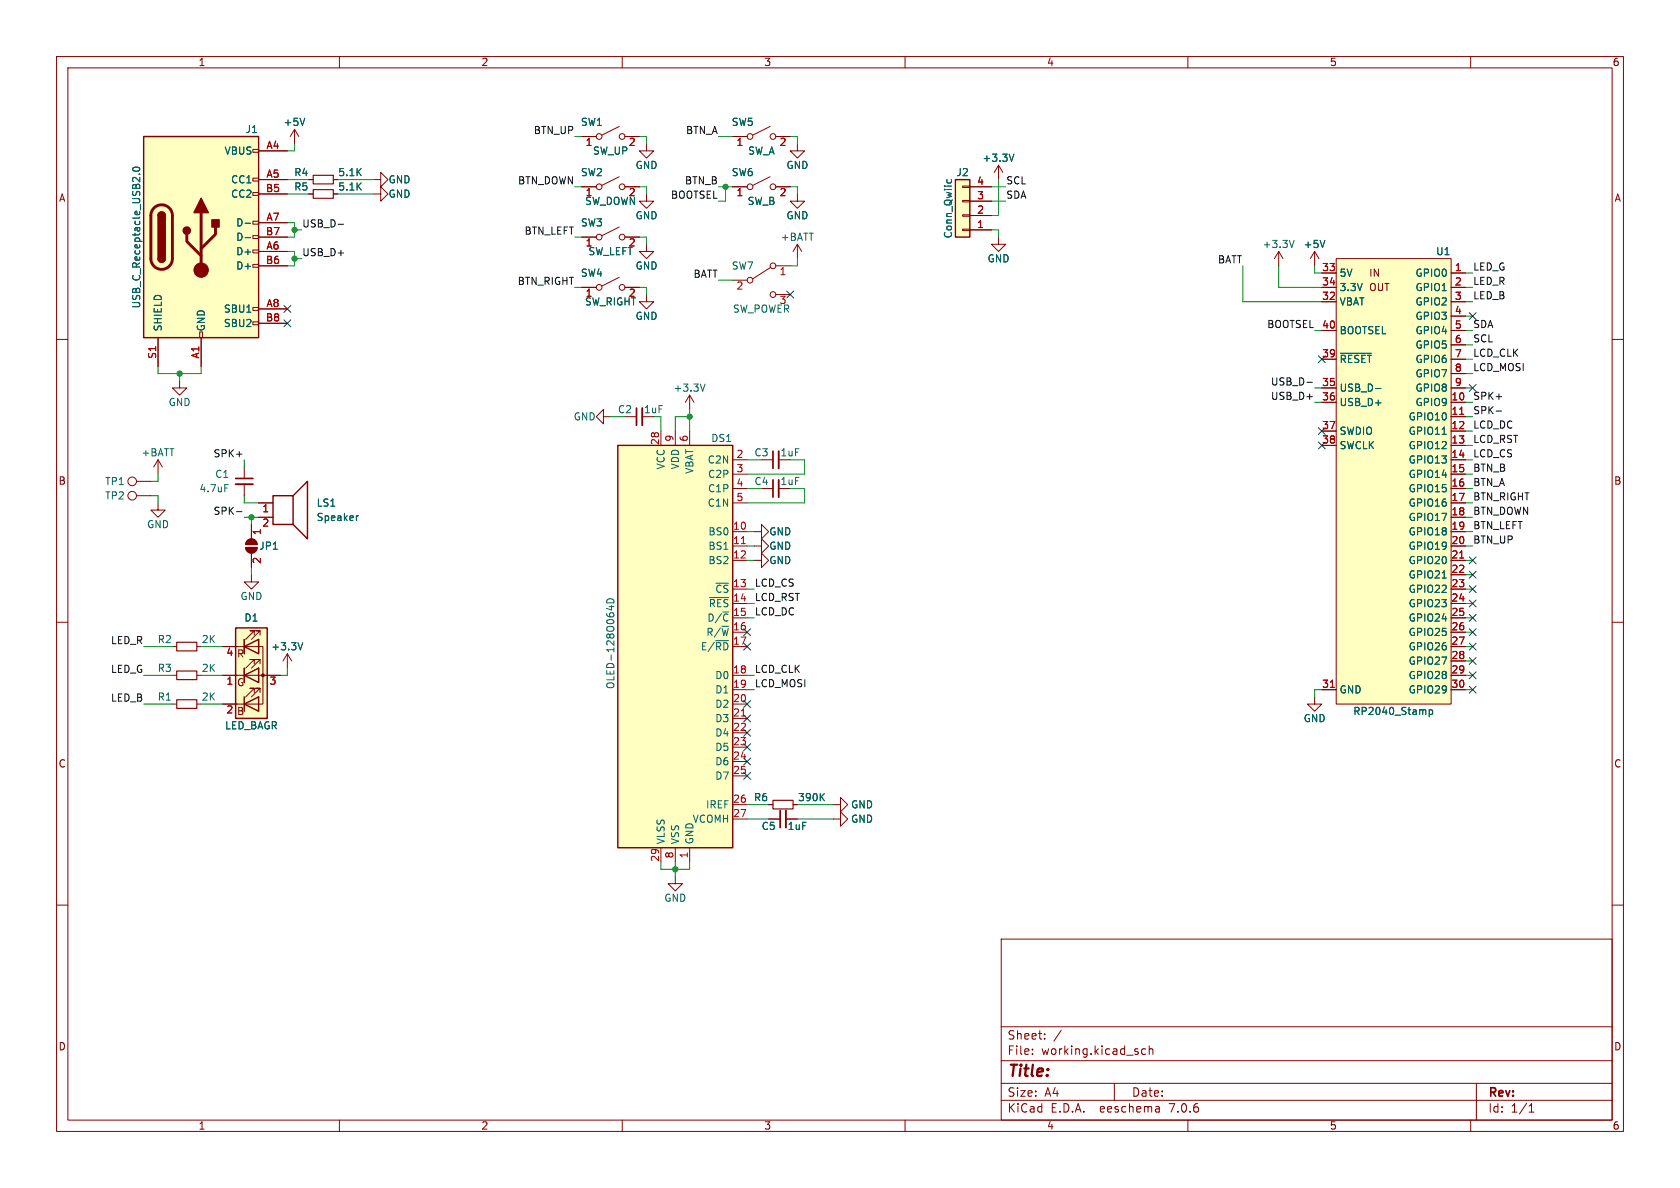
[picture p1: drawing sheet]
<svg xmlns="http://www.w3.org/2000/svg" width="297mm" height="210mm" viewBox="0 0 297 210" stroke-linecap="round" stroke-linejoin="round" font-family="sans-serif">
<g fill="none" stroke="#840000" stroke-width=".18">
<path d="M10 10h277v190h-277zM12 12h273v186h-273zM60 10v2M110 10v2M160 10v2M210 10v2M260 10v2M44.7 39.1h1v.5h-1zM44.7 34h1v.5h-1zM44.7 31.5h1v.5h-1zM44.7 26.4h1v.5h-1zM45.7 34.3h5.1"/>
<path d="M45.7 31.8h5.1M45.7 26.7h5.1M45.7 39.4h5.1M52.1 22.9l-.8 1.2M52.1 22.9v2.5M52.1 22.9l.7 1.2M54.6 34.3h.8M54.6 31.8h.8M58.9 34.3h.8M58.9 31.8h.8M66 31.8h1.3v-1.3l1.3 1.3-1.3 1.2v-1.2M66 34.3h1.3v-1.3l1.3 1.3-1.3 1.3v-1.3"/>
<path d="M102.9 24.1h2.5M102.9 33h2.5M109.5 31.2l-3.1 1.6M109.5 22.4l-3.1 1.5M110.5 24.1h2.5M110.5 33h2.5M114.3 34.3v1.3h1.3l-1.3 1.2-1.3-1.2h1.3M114.3 25.4v1.3h1.3l-1.3 1.2-1.3-1.2h1.3M129.5 24.1h2.6M129.5 33h2.6M136.1 22.4l-3 1.5M136.1 31.2l-3 1.6"/>
<path d="M137.2 24.1h2.5M137.2 33h2.5M141 34.3v1.3h1.2l-1.2 1.2-1.3-1.2h1.3M141 25.4v1.3h1.2l-1.2 1.2-1.3-1.2h1.3M170.2 32.9h1.2v.2h-1.2zM170.2 35.4h1.2v.3h-1.2zM170.2 38h1.2v.2h-1.2zM171.4 33h3.9M171.4 38.1h3.9M171.4 35.6h3.9M176.5 29.2l-.7 1.3M176.5 29.2v2.6"/>
<path d="M176.5 29.2l.8 1.3M10 60h2M27.9 59.7v5.1M35.3 58.7h.5v1h-.5zM35.6 59.7v5.1M44.7 56.9h1v.5h-1zM44.7 54.4h1v.5h-1zM44.7 46.7h1v.5h-1zM44.7 44.2h1v.5h-1zM44.7 41.7h1v.5h-1zM45.7 41.9h5.1M45.7 44.5h5.1"/>
<path d="M45.7 54.6h5.1M45.7 47h5.1M45.7 57.2h5.1M102.9 50.8h2.5M102.9 41.9h2.5M109.5 49l-3.1 1.5M109.5 40.1l-3.1 1.6M110.5 50.8h2.5M110.5 41.9h2.5M114.3 52.1v1.2h1.3l-1.3 1.3-1.3-1.3h1.3M114.3 43.2v1.3h1.3l-1.3 1.2-1.3-1.2h1.3M129.5 49.5h2.6"/>
<path d="M136.3 47.2l-3.2 2.1M137.2 47h2.5M137.2 52.1h2.5M141 43.2l-.8 1.3M141 43.2v2.5M141 43.2l.7 1.3M170.2 40.5h1.2v.3h-1.2zM171.4 40.6h3.9M176.5 41.9v1.3h1.3l-1.3 1.3-1.2-1.3h1.2M226.1 44.5l-.8 1.2M226.1 44.5v2.5M226.1 44.5l.7 1.2"/>
<path d="M232.4 44.5l-.8 1.2M232.4 44.5v2.5M232.4 44.5l.8 1.2M233.7 48.3h2.5M233.7 50.8h2.5M233.7 53.3h2.5M233.7 58.4h2.5M236.2 45.7h20.3v78.8h-20.3zM256.5 48.3h2.6M256.5 50.8h2.6M256.5 53.3h2.6M256.5 55.9h2.6"/>
<path d="M256.5 58.4h2.6M285 60h2M31.7 67.3v1.3h1.3l-1.3 1.3-1.2-1.3h1.2M106.7 73.7v-1.3l-1.3 1.3 1.3 1.2v-1.2h1.2M110.5 73.7h2M116.8 76.2v2.5M119.4 76.2v2.5M121.9 69.9v2.5M121.9 76.2v2.5M121.9 69.9l-.7 1.2M121.9 69.9l.8 1.2M233.7 71.1h2.5"/>
<path d="M233.7 76.2h2.5M233.7 78.7h2.5M233.7 68.6h2.5M233.7 63.5h2.5M256.5 71.1h2.6M256.5 73.7h2.6M256.5 76.2h2.6M256.5 78.7h2.6M256.5 68.6h2.6M256.5 63.5h2.6M256.5 61h2.6M256.5 66h2.6"/>
<path d="M24.1 85.1h2.6M24.1 87.6h2.6M27.9 88.9v1.3h1.3l-1.3 1.2-1.2-1.2h1.2M27.9 81.3l-.7 1.3M27.9 81.3v2.5M27.9 81.3l.8 1.3M43.2 82.6v2M43.2 85.6v2M43.4 96.8h2.1a1.02 1.02 0 0 1-1.1 1 1.02 1.02 0 0 1-1-1zM43.7 95.5a1.02 1.02 0 0 1 1.1-.2 1.02 1.02 0 0 1 .7 1h-2.1zM44.4 92.7v2.6M44.4 97.8v2.5"/>
<path d="M45.7 88.9h2.6M45.7 91.4h2.6M129.5 94h2.6M129.5 96.5h2.6M129.5 99.1h2.6M129.5 81.3h2.6M129.5 83.8h2.6M129.5 86.4h2.6M129.5 88.9h2.6M133.3 96.5h1.3v-1.2l1.3 1.2-1.3 1.3v-1.3M133.3 99.1h1.3v-1.3l1.3 1.3-1.3 1.2v-1.2M133.3 94h1.3v-1.3l1.3 1.3-1.3 1.3v-1.3"/>
<path d="M134.6 81.3h2.1M134.6 86.4h2.1M256.5 94h2.6M256.5 96.5h2.6M256.5 99.1h2.6M256.5 81.3h2.6M256.5 83.8h2.6M256.5 86.4h2.6M256.5 88.9h2.6M256.5 91.4h2.6M10 110h2M30.5 114.3h.7"/>
<path d="M30.5 119.4h.7M34.8 114.3h.8M34.8 119.4h.8M39.4 114.3h7.1v10.2h-7.1M39.4 119.4h10.1M43.2 118.1v2.6M43.2 113v2.6M44.4 101.6v1.3h1.3l-1.3 1.2-1.2-1.2h1.2M45 117.3v-.7h-.8h.8l-1.6 1.5M45 112.3v-.8h-.8h.8l-1.6 1.5M45.7 118.1v2.6zM45.7 118.1h.1"/>
<path d="M45.7 113v2.6zM45.7 113h.1M46 117.3v-.7h-.8h.8l-1.6 1.5M46 112.3v-.8h-.8h.8l-1.6 1.5M50.8 115.6l-.8 1.2M50.8 115.6v2.5M50.8 115.6l.8 1.2M129.5 104.1h2.6M129.5 106.7h2.6M129.5 109.2h2.6M129.5 111.8h2.6M129.5 114.3h2.6"/>
<path d="M129.5 119.4h2.6M256.5 104.1h2.6M256.5 106.7h2.6M256.5 109.2h2.6M256.5 111.8h2.6M256.5 114.3h2.6M256.5 119.4h2.6M256.5 101.6h2.6M256.5 116.8h2.6M285 110h2M30.5 124.5h.7M34.8 124.5h.8"/>
<path d="M45 122.4v-.7h-.8h.8l-1.6 1.5M46 122.4v-.7h-.8h.8l-1.6 1.5M129.5 121.9h2.6M129.5 124.5h2.6M129.5 127h2.6M129.5 129.5h2.6M129.5 132.1h2.6M129.5 134.6h2.6M129.5 137.2h2.6M232.4 123.2v1.3h1.3l-1.3 1.2-1.3-1.2h1.3M233.7 121.9h2.5M256.5 121.9h2.6"/>
<path d="M10 160h2M116.8 149.9v2.5M119.4 154.9v1.3h1.2l-1.2 1.3-1.3-1.3h1.3M119.4 149.9v2.5M121.9 149.9v2.5M129.5 142.2h2.6M129.5 144.8h2.6M135.9 142.2h.8M135.9 144.8h2M138.9 144.8h2.1M140.2 142.2h.8M147.3 142.2h1.3v-1.2l1.3 1.2-1.3 1.3v-1.3"/>
<path d="M147.3 144.8h1.3v-1.3l1.3 1.3-1.3 1.3v-1.3M285 160h2M177 166h108v32h-108zM60 198v2M110 198v2M160 198v2M177 194.5h108M177 191.5h108M177 187.5h108M177 181.5h108M182.5 186.3v.1M182.5 185.5v.1"/>
<path d="M184.7 183.6v.1M184.7 182.8v.1M187.6 182.1l-1.3 2M197 191.5v3M202.5 185.5l-.4-.1-.3 .3v.4l.2 .2h.5M203.2 185.5l.2-.1 .3 .1 .1 .9M203.2 184.9v1.5M204.9 195.7l.1 .9M205 196.5l-.2 .1M205 196h-.2M210 198v2M260 198v2"/>
<path d="M261 191.5v6.5M270.3 196.6h.9M270.3 195.5l.4-.4v1.5"/>
<circle cx="105.9" cy="24.1" r=".51"/>
<circle cx="105.9" cy="33" r=".51"/>
<circle cx="110" cy="33" r=".51"/>
<circle cx="110" cy="24.1" r=".51"/>
<circle cx="132.6" cy="33" r=".51"/>
<circle cx="132.6" cy="24.1" r=".51"/>
<circle cx="136.7" cy="33" r=".51"/>
<circle cx="136.7" cy="24.1" r=".51"/>
<circle cx="105.9" cy="50.8" r=".51"/>
<circle cx="105.9" cy="41.9" r=".51"/>
<circle cx="110" cy="41.9" r=".51"/>
<circle cx="110" cy="50.8" r=".51"/>
<circle cx="132.6" cy="49.5" r=".51"/>
<circle cx="136.7" cy="52.1" r=".51"/>
<circle cx="136.7" cy="47" r=".51"/>
<circle cx="23.4" cy="87.6" r=".76"/>
<circle cx="23.4" cy="85.1" r=".76"/>
</g>
<g fill="none" stroke="#006464" stroke-width=".18">
<path d="M23.5 29.7a.75 .75 0 0 1 1.2 .3 .72 .72 0 0 1-1.3-.2zM24.6 30.8h.1M43.3 39.5h1M53.9 20.9l-.4 1.3M167.4 31.8v.4M168.2 31.8v.4M179.3 27.2l-.5 1.3M43.3 42h1M228.8 42.5l-.4 1.3M234.2 42.5l-.4 1.3M124.6 67.9l-.4 1.3M237 62.5h5.4"/>
<path d="M243.2 68.7h.9M255 76.8h.7M39.7 85.7h.6M63.4 91.2l-.3 .1M53.5 113.6l-.4 1.3M107.3 106.1a.68 .68 0 0 1 .8-.2 .68 .68 0 0 1 .4 .7h-1.2zM107.7 107.2h.8M108.1 107.1v.7M125.4 105.6h3.4M255 102.2h.7M252.7 125.5v1.2M252.7 125.5h.3l.3 .2-.1 .5h-.5"/>
<path d="M145.2 140.8l.5 .7M145.7 140.3l-.7 .7"/>
</g>
<g fill="#ffffc2" stroke="#ffffc2" stroke-width=".18">
<path d="M109.2 78.7h20.3v71.2h-20.3z"/>
<path d="M236.2 45.7h20.3v78.8h-20.3z"/>
<path d="M41.7 111h5.5v16h-5.5z"/>
<path d="M25.4 24.1h20.3v35.6h-20.3z"/>
<path d="M168.9 31.8h2.5v10.1h-2.5z"/>
</g>
<g fill="none" stroke="#840000" stroke-width=".25">
<path d="M25.4 24.1h20.3v35.6h-20.3zM27.9 38.1a.64 .64 0 0 1 .7-.6 .64 .64 0 0 1 .6 .6M168.9 31.8h2.5v10.1h-2.5zM27.9 45.7a.64 .64 0 0 0 .7 .7 .64 .64 0 0 0 .6-.7M109.2 78.7h20.3v71.2h-20.3zM48.3 87.6h3.5v5.1h-3.5zM51.8 87.6l2.6-2.5v10.2l-2.6-2.6M41.7 111h5.5v16h-5.5zM43.2 119.4l2.5-1.3v2.6zM43.2 114.3l2.5-1.3v2.6zM43.2 113v2.6M43.2 118.1v2.6"/>
<path d="M43.2 124.5l2.5-1.3v2.5zM43.2 123.2v2.5"/>
</g>
<path d="M258.1 73.2h.7M131.1 96.1h.7M258.1 98.6h.7M131.1 126.6h.7M235.2 121.5h.7" fill="none" stroke="#a90000" stroke-width=".18"/>
<path d="M55.4 33.5h3.5v1.6h-3.5zM55.4 31h3.5v1.5h-3.5zM31.2 118.6h3.6v1.5h-3.6zM31.2 113.5h3.6v1.6h-3.6zM31.2 123.7h3.6v1.5h-3.6zM136.7 141.5h3.5v1.5h-3.5z" fill="none" stroke="#840000" stroke-width=".2"/>
<path d="M113.5 72.1v3.1M137.7 79.8v3M41.7 85.6h3M137.7 84.8v3.1M138.9 143.3v3" fill="none" stroke="#840000" stroke-width=".33"/>
<path d="M112.5 72.1v3.1M136.7 79.8v3M41.7 84.6h3M136.7 84.8v3.1M137.9 143.3v3" fill="none" stroke="#840000" stroke-width=".3"/>
<g fill="#840000" stroke="#840000" stroke-width=".18">
<path d="M43.7 95.5a1.02 1.02 0 0 1 1.1-.2 1.02 1.02 0 0 1 .7 1h-2.1z"/>
<path d="M43.4 96.8h2.1a1.02 1.02 0 0 1-1.1 1 1.02 1.02 0 0 1-1-1z"/>
<circle cx="46.5" cy="119.4" r=".25"/>
<circle cx="35.6" cy="47.8" r="1.27"/>
</g>
<path d="M27.2 36.8a1.9 1.9 0 0 1 2.1-.5 1.9 1.9 0 0 1 1.2 1.8v7.6a1.91 1.91 0 0 1-1.9 1.9 1.91 1.91 0 0 1-1.9-1.9v-7.8l.2-.6zM35.6 37.6v10.2M33 41.4v1.3l2.6 2.5M38.1 40.1v1.3l-2.5 2.5" fill="none" stroke="#840000" stroke-width=".51"/>
<g fill="#840000" stroke="#840000" stroke-width=".25">
<path d="M27.9 45.7h1.3a.64 .64 0 0 1-.6 .7 .64 .64 0 0 1-.7-.7z"/>
<path d="M27.9 38.1h1.3v7.6h-1.3z"/>
<path d="M28.1 37.7a.64 .64 0 0 1 .7-.2 .64 .64 0 0 1 .4 .6h-1.3z"/>
<path d="M35.6 35.1l1.2 2.5h-2.5z"/>
<path d="M37.5 38.9h1.2v1.2h-1.2z"/>
<circle cx="33" cy="40.8" r=".63"/>
</g>
<path d="M59.8 39.6h1M231 67.6h1M264.5 72.7h1M41.8 90.4h1" fill="none" stroke="#0f0f0f" stroke-width=".18"/>
<g fill="none" stroke="#009600" stroke-width=".18">
<path d="M50.8 39.4h1.3v2.5h-1.3M50.8 34.3h3.8M50.8 31.8h3.8M52.1 25.4v1.3h-1.3M59.7 34.3h6.3M59.7 31.8h6.3M101.6 33h1.3M101.6 24.1h1.3M113 33h1.3v1.3M113 24.1h1.3v1.3M127 33h2.5M127 24.1h2.5"/>
<path d="M128.3 33v2.6h-1.3M139.7 33h1.3v1.3M139.7 24.1h1.3v1.3M175.3 33h2.5M175.3 35.6h2.5M176.5 31.8v6.3h-1.2M50.8 44.5h1.3v2.5h-1.3M52.1 45.7h1.2M52.1 40.6h1.2M101.6 41.9h1.3M101.6 50.8h1.3M113 41.9h1.3v1.3"/>
<path d="M113 50.8h1.3v1.3M127 49.5h2.5M141 45.7v1.3h-1.3M175.3 40.6h1.2v1.3M219.7 47v6.3h14M226.1 47v3.8h7.6M232.4 47v1.3h1.3M232.4 58.4h1.3M259.1 50.8h1.2M259.1 58.4h1.2M259.1 55.9h1.2M259.1 48.3h1.2"/>
<path d="M259.1 53.3h1.2M27.9 64.8v1.2h7.7v-1.2M31.7 66v1.3M107.9 73.7h2.6M116.8 73.7v2.5M121.9 72.4v3.8M121.9 73.7h-2.5v2.5M232.4 71.1h1.3M232.4 68.6h1.3M259.1 73.7h1.2M259.1 66h1.2M259.1 78.7h1.2"/>
<path d="M259.1 71.1h1.2M259.1 76.2h1.2M259.1 68.6h1.2M259.1 61h1.2M259.1 63.5h1.2M26.7 87.6h1.2v1.3M27.9 83.8v1.3h-1.2M43.2 87.6v1.3h2.5M43.2 91.4h2.5M43.2 81.3v1.3M44.4 91.4v1.3M132.1 81.3h2.5"/>
<path d="M132.1 86.4h2.5M132.1 99.1h1.2M132.1 94h1.2M132.1 96.5h1.2M139.7 81.3h2.5v2.5h-10.1M139.7 86.4h2.5v2.5h-10.1M259.1 81.3h1.2M259.1 86.4h1.2M259.1 88.9h1.2M259.1 99.1h1.2M259.1 94h1.2M259.1 96.5h1.2"/>
<path d="M259.1 91.4h1.2M259.1 83.8h1.2M25.4 114.3h5.1M25.4 119.4h5.1M35.6 114.3h3.8M35.6 119.4h3.8M44.4 100.3v1.3M50.8 118.1v1.3h-1.3M132.1 106.7h1.2M132.1 104.1h1.2M132.1 109.2h1.2M132.1 119.4h1.2"/>
<path d="M259.1 106.7h1.2M259.1 104.1h1.2M259.1 109.2h1.2M259.1 116.8h1.2M259.1 111.8h1.2M259.1 114.3h1.2M259.1 101.6h1.2M259.1 119.4h1.2M25.4 124.5h5.1M35.6 124.5h3.8M132.1 121.9h1.2M233.7 121.9h-1.3v1.3"/>
<path d="M259.1 121.9h1.2M116.8 152.4v1.3h5.1v-1.3M119.4 152.4v2.5M132.1 142.2h3.8M132.1 144.8h3.8M141 142.2h6.3M141 144.8h6.3"/>
</g>
<g fill="none" stroke="#000084" stroke-width=".18">
<path d="M50.2 56.5l1.2 1.3M50.2 54l1.2 1.2M51.4 56.5l-1.2 1.3M51.4 54l-1.2 1.2M139.1 51.5l1.2 1.2M140.3 51.5l-1.2 1.2M259.7 55.3l1.3 1.2M261 55.3l-1.3 1.2M233.1 78.1l1.2 1.2M233.1 62.9l1.2 1.2M233.1 75.6l1.2 1.2M234.3 78.1l-1.2 1.2"/>
<path d="M234.3 62.9l-1.2 1.2M234.3 75.6l-1.2 1.2M259.7 68l1.3 1.2M261 68l-1.3 1.2M259.7 98.5l1.3 1.2M261 98.5l-1.3 1.2M131.5 111.2l1.2 1.2M131.5 113.7l1.2 1.2M132.7 111.2l-1.2 1.2M132.7 113.7l-1.2 1.2M259.7 108.6l1.3 1.2M259.7 106.1l1.3 1.2"/>
<path d="M259.7 103.5l1.3 1.2M259.7 111.2l1.3 1.2M259.7 118.8l1.3 1.2M259.7 116.2l1.3 1.2M259.7 113.7l1.3 1.2M259.7 101l1.3 1.2M261 108.6l-1.3 1.2M261 106.1l-1.3 1.2M261 103.5l-1.3 1.2M261 111.2l-1.3 1.2M261 118.8l-1.3 1.2M261 116.2l-1.3 1.2"/>
<path d="M261 113.7l-1.3 1.2M261 101l-1.3 1.2M131.5 126.4l1.2 1.2M131.5 136.6l1.2 1.2M131.5 131.5l1.2 1.2M131.5 128.9l1.2 1.2M131.5 134l1.2 1.2M131.5 123.9l1.2 1.2M132.7 126.4l-1.2 1.2M132.7 136.6l-1.2 1.2M132.7 131.5l-1.2 1.2M132.7 128.9l-1.2 1.2"/>
<path d="M132.7 134l-1.2 1.2M132.7 123.9l-1.2 1.2M259.7 121.3l1.3 1.2M261 121.3l-1.3 1.2"/>
</g>
<g fill="#009600" stroke="#009600" stroke-width=".18">
<circle cx="52.1" cy="40.6" r=".46"/>
<circle cx="52.1" cy="45.7" r=".46"/>
<circle cx="121.9" cy="73.7" r=".46"/>
<circle cx="31.7" cy="66" r=".46"/>
<circle cx="128.3" cy="33" r=".46"/>
<circle cx="119.4" cy="153.7" r=".46"/>
<circle cx="44.4" cy="91.4" r=".46"/>
</g>
<text font-size="2.8" fill="#840000" x="178" y="190.9">Title:</text>
<g font-size="2.1" fill="#840000">
<text x="178" y="184">Sheet:</text>
<text x="178" y="186.7">File:</text>
<text x="184.1" y="186.7">working.kicad_sch</text>
<text x="178" y="196.9">KiCad</text>
<text x="178" y="194.1">Size:</text>
<text x="184.7" y="194.1">A4</text>
<text x="185.7" y="196.9">E.D.A.</text>
<text x="194.6" y="196.9">eeschema</text>
<text x="200" y="194.1">Date:</text>
<text x="207" y="196.9">7.0.6</text>
<text x="263" y="194.3">Rev:</text>
<text x="263" y="196.9">Id:</text>
<text x="267.1" y="196.9">1/1</text>
</g>
<g font-size="1.8" fill="#840000">
<text x="35" y="11.9">1</text>
<text x="85" y="11.9">2</text>
<text x="135" y="11.9">3</text>
<text x="185" y="11.9">4</text>
<text x="235" y="11.9">5</text>
<text x="285" y="11.9">6</text>
<text x="10.3" y="35.9">A</text>
<text x="285.3" y="35.9">A</text>
<text x="241.9" y="49.1">IN</text>
<text x="241.9" y="51.7">OUT</text>
<text x="10.3" y="85.9">B</text>
<text x="285.3" y="85.9">B</text>
<text x="41.8" y="116.4">R</text>
<text x="41.8" y="121.5">G</text>
<text x="41.8" y="126.6">B</text>
<text x="10.3" y="135.9">C</text>
<text x="285.3" y="135.9">C</text>
<text x="10.3" y="185.9">D</text>
<text x="285.3" y="185.9">D</text>
<text x="35" y="199.9">1</text>
<text x="85" y="199.9">2</text>
<text x="135" y="199.9">3</text>
<text x="185" y="199.9">4</text>
<text x="235" y="199.9">5</text>
<text x="285" y="199.9">6</text>
</g>
<g font-size="1.8" fill="#006464">
<text x="43.3" y="23.7">J1</text>
<text x="50" y="22.5">+5V</text>
<text x="102.6" y="22.5">SW1</text>
<text x="129.3" y="22.5">SW5</text>
<text x="39.6" y="27.5">VBUS</text>
<text x="104.7" y="27.5">SW_UP</text>
<text x="132.2" y="27.5">SW_A</text>
<text x="173.6" y="28.8">+3.3V</text>
<text x="40.8" y="32.6">CC1</text>
<text x="40.8" y="35.2">CC2</text>
<text x="51.9" y="33.9">R5</text>
<text x="51.9" y="31.3">R4</text>
<text x="59.7" y="33.9">5.1K</text>
<text x="59.7" y="31.3">5.1K</text>
<text x="68.6" y="32.6">GND</text>
<text x="68.6" y="35.2">GND</text>
<text x="102.6" y="31.3">SW2</text>
<text x="112.3" y="30.1">GND</text>
<text x="129.3" y="31.3">SW6</text>
<text x="138.9" y="30.1">GND</text>
<text x="169" y="31.3">J2</text>
<text x="41.7" y="40.2">D-</text>
<text x="102.6" y="40.2">SW3</text>
<text x="103.3" y="36.4">SW_DOWN</text>
<text x="112.3" y="39">GND</text>
<text x="132.1" y="36.4">SW_B</text>
<text x="138.9" y="39">GND</text>
<text x="41.7" y="45.3">D+</text>
<text x="41.7" y="47.9">D+</text>
<text x="41.7" y="42.8">D-</text>
<text x="103.9" y="45.3">SW_LEFT</text>
<text x="112.3" y="47.9">GND</text>
<text x="129.3" y="47.9">SW7</text>
<text x="137.9" y="42.8">+BATT</text>
<text x="168.5" y="42.3" transform="rotate(-90 168.5 42.3)">Conn_Qwiic</text>
<text x="174.5" y="46.6">GND</text>
<text x="223.1" y="44">+3.3V</text>
<text x="230.4" y="44">+5V</text>
<text x="253.8" y="45.3">U1</text>
<text x="102.6" y="49.1">SW4</text>
<text x="236.7" y="49.1">5V</text>
<text x="236.7" y="51.7">3.3V</text>
<text x="250.1" y="49.1">GPIO0</text>
<text x="250.1" y="51.7">GPIO1</text>
<text x="25" y="54.6" transform="rotate(-90 25 54.6)">USB_C_Receptacle_USB2.0</text>
<text x="28.8" y="58.7" transform="rotate(-90 28.8 58.7)">SHIELD</text>
<text x="36.4" y="58.7" transform="rotate(-90 36.4 58.7)">GND</text>
<text x="39.5" y="55.5">SBU1</text>
<text x="39.5" y="58">SBU2</text>
<text x="103.3" y="54.2">SW_RIGHT</text>
<text x="112.3" y="56.7">GND</text>
<text x="129.5" y="55.5">SW_POWER</text>
<text x="137.7" y="54.1">3</text>
<text x="236.7" y="54.2">VBAT</text>
<text x="236.7" y="59.3">BOOTSEL</text>
<text x="250.1" y="54.2">GPIO2</text>
<text x="250.1" y="56.7">GPIO3</text>
<text x="250.1" y="59.3">GPIO4</text>
<text x="236.7" y="64.4">~{RESET}</text>
<text x="250.1" y="61.8">GPIO5</text>
<text x="250.1" y="64.4">GPIO6</text>
<text x="29.7" y="72">GND</text>
<text x="119" y="69.4">+3.3V</text>
<text x="236.7" y="69.4">USB_D-</text>
<text x="236.7" y="72">USB_D+</text>
<text x="250.1" y="72">GPIO9</text>
<text x="250.1" y="66.9">GPIO7</text>
<text x="250.1" y="69.4">GPIO8</text>
<text x="101.3" y="74.5">GND</text>
<text x="109.1" y="73.3">C2</text>
<text x="236.7" y="77.1">SWDIO</text>
<text x="248.9" y="74.5">GPIO10</text>
<text x="248.9" y="77.1">GPIO11</text>
<text x="24.9" y="80.9">+BATT</text>
<text x="117.7" y="83.1" transform="rotate(-90 117.7 83.1)">VCC</text>
<text x="120.2" y="83.1" transform="rotate(-90 120.2 83.1)">VDD</text>
<text x="122.8" y="83.9" transform="rotate(-90 122.8 83.9)">VBAT</text>
<text x="125" y="82.1">C2N</text>
<text x="125.6" y="78.3">DS1</text>
<text x="133.3" y="80.9">C3</text>
<text x="137.9" y="80.9">1uF</text>
<text x="236.7" y="79.6">SWCLK</text>
<text x="248.9" y="79.6">GPIO12</text>
<text x="248.9" y="82.1">GPIO13</text>
<text x="18.5" y="86">TP1</text>
<text x="18.5" y="88.5">TP2</text>
<text x="35.2" y="87.2">4.7uF</text>
<text x="37.9" y="84.7">C1</text>
<text x="55.9" y="89.8">LS1</text>
<text x="125" y="89.8">C1N</text>
<text x="125.1" y="84.7">C2P</text>
<text x="125.1" y="87.2">C1P</text>
<text x="133.3" y="86">C4</text>
<text x="137.9" y="86">1uF</text>
<text x="248.9" y="84.7">GPIO14</text>
<text x="248.9" y="87.2">GPIO15</text>
<text x="248.9" y="89.8">GPIO16</text>
<text x="25.9" y="93.6">GND</text>
<text x="55.9" y="92.3">Speaker</text>
<text x="125.1" y="94.8">BS0</text>
<text x="135.9" y="94.8">GND</text>
<text x="248.9" y="92.3">GPIO17</text>
<text x="248.9" y="94.8">GPIO18</text>
<text x="45.7" y="97.4">JP1</text>
<text x="125.1" y="97.4">BS1</text>
<text x="125.1" y="99.9">BS2</text>
<text x="135.9" y="97.4">GND</text>
<text x="135.9" y="99.9">GND</text>
<text x="248.9" y="97.4">GPIO19</text>
<text x="248.9" y="99.9">GPIO20</text>
<text x="42.4" y="106.3">GND</text>
<text x="125.2" y="107.5">~{RES}</text>
<text x="126.3" y="105">~{CS}</text>
<text x="248.9" y="102.5">GPIO21</text>
<text x="248.9" y="105">GPIO22</text>
<text x="248.9" y="107.5">GPIO23</text>
<text x="27.8" y="113.9">R2</text>
<text x="35.6" y="113.9">2K</text>
<text x="43.1" y="110.1">D1</text>
<text x="124.8" y="112.6">R/~{W}</text>
<text x="125" y="110.1">D/~{C}</text>
<text x="248.9" y="110.1">GPIO24</text>
<text x="248.9" y="112.6">GPIO25</text>
<text x="27.8" y="119">R3</text>
<text x="35.6" y="119">2K</text>
<text x="47.9" y="115.2">+3.3V</text>
<text x="123.8" y="115.2">E/~{RD}</text>
<text x="248.9" y="115.2">GPIO26</text>
<text x="248.9" y="117.7">GPIO27</text>
<text x="27.8" y="124.1">R1</text>
<text x="35.6" y="124.1">2K</text>
<text x="108.8" y="121.9" transform="rotate(-90 108.8 121.9)">OLED-128O064D</text>
<text x="126.3" y="120.2">D0</text>
<text x="126.3" y="122.8">D1</text>
<text x="126.3" y="125.3">D2</text>
<text x="236.7" y="122.8">GND</text>
<text x="248.9" y="120.2">GPIO28</text>
<text x="248.9" y="122.8">GPIO29</text>
<text x="39.7" y="129.1">LED_BAGR</text>
<text x="126.3" y="127.9">D3</text>
<text x="126.3" y="130.4">D4</text>
<text x="230.4" y="127.9">GND</text>
<text x="239.1" y="126.6">RP2040_Stamp</text>
<text x="126.3" y="132.9">D5</text>
<text x="126.3" y="135.5">D6</text>
<text x="124.7" y="143.1">IREF</text>
<text x="126.3" y="138">D7</text>
<text x="133.2" y="141.8">R6</text>
<text x="141" y="141.8">390K</text>
<text x="150.4" y="143.1">GND</text>
<text x="117.7" y="149.4" transform="rotate(-90 117.7 149.4)">VLSS</text>
<text x="120.2" y="149.4" transform="rotate(-90 120.2 149.4)">VSS</text>
<text x="122.4" y="145.6">VCOMH</text>
<text x="122.8" y="149.4" transform="rotate(-90 122.8 149.4)">GND</text>
<text x="134.5" y="146.9">C5</text>
<text x="139.1" y="146.9">1uF</text>
<text x="150.4" y="145.6">GND</text>
<text x="117.3" y="159.6">GND</text>
</g>
<g font-size="1.8" fill="#0f0f0f">
<text x="94.3" y="23.8">BTN_UP</text>
<text x="121.2" y="23.8">BTN_A</text>
<text x="91.5" y="32.7">BTN_DOWN</text>
<text x="118.5" y="35.2">BOOTSEL</text>
<text x="121" y="32.7">BTN_B</text>
<text x="177.8" y="35.2">SDA</text>
<text x="177.8" y="32.7">SCL</text>
<text x="53.3" y="40.3">USB_D-</text>
<text x="92.6" y="41.6">BTN_LEFT</text>
<text x="53.3" y="45.4">USB_D+</text>
<text x="215.2" y="46.6">BATT</text>
<text x="260.3" y="47.9">LED_G</text>
<text x="91.4" y="50.5">BTN_RIGHT</text>
<text x="122.5" y="49.2">BATT</text>
<text x="260.3" y="53">LED_B</text>
<text x="260.3" y="50.5">LED_R</text>
<text x="223.9" y="58.1">BOOTSEL</text>
<text x="260.3" y="58.1">SDA</text>
<text x="260.3" y="63.2">LCD_CLK</text>
<text x="260.3" y="65.7">LCD_MOSI</text>
<text x="260.3" y="60.6">SCL</text>
<text x="224.6" y="70.8">USB_D+</text>
<text x="224.6" y="68.2">USB_D-</text>
<text x="260.3" y="70.8">SPK+</text>
<text x="260.3" y="75.9">LCD_DC</text>
<text x="260.3" y="73.3">SPK-</text>
<text x="37.7" y="80.9">SPK+</text>
<text x="260.3" y="80.9">LCD_CS</text>
<text x="260.3" y="83.5">BTN_B</text>
<text x="260.3" y="78.4">LCD_RST</text>
<text x="260.3" y="88.6">BTN_RIGHT</text>
<text x="260.3" y="86">BTN_A</text>
<text x="37.7" y="91.1">SPK-</text>
<text x="260.3" y="91.1">BTN_DOWN</text>
<text x="260.3" y="93.6">BTN_LEFT</text>
<text x="260.3" y="96.2">BTN_UP</text>
<text x="133.3" y="106.3">LCD_RST</text>
<text x="133.3" y="103.8">LCD_CS</text>
<text x="19.5" y="114">LED_R</text>
<text x="133.3" y="108.9">LCD_DC</text>
<text x="19.5" y="119">LED_G</text>
<text x="133.3" y="119">LCD_CLK</text>
<text x="19.5" y="124.1">LED_B</text>
<text x="133.3" y="121.6">LCD_MOSI</text>
</g>
<g font-size="1.8" fill="#a90000">
<text x="47" y="26.4">A4</text>
<text x="103.4" y="26.1">1</text>
<text x="111.1" y="26.1">2</text>
<text x="130.1" y="26.1">1</text>
<text x="137.7" y="26.1">2</text>
<text x="46.9" y="34">B5</text>
<text x="47" y="31.5">A5</text>
<text x="103.4" y="35">1</text>
<text x="111.1" y="35">2</text>
<text x="130.1" y="35">1</text>
<text x="137.7" y="35">2</text>
<text x="172.6" y="35.3">3</text>
<text x="172.6" y="32.8">4</text>
<text x="46.9" y="41.7">B7</text>
<text x="47" y="39.1">A7</text>
<text x="172.6" y="40.4">1</text>
<text x="172.6" y="37.8">2</text>
<text x="46.9" y="46.7">B6</text>
<text x="47" y="44.2">A6</text>
<text x="103.4" y="43.9">1</text>
<text x="111.1" y="43.9">2</text>
<text x="103.4" y="52.8">1</text>
<text x="111.1" y="52.8">2</text>
<text x="130.1" y="51.5">2</text>
<text x="137.7" y="49">1</text>
<text x="233.6" y="53.1">32</text>
<text x="233.6" y="48">33</text>
<text x="233.6" y="50.5">34</text>
<text x="257.1" y="48">1</text>
<text x="257.1" y="50.5">2</text>
<text x="257.1" y="53.1">3</text>
<text x="46.9" y="56.9">B8</text>
<text x="47" y="54.4">A8</text>
<text x="233.6" y="58.2">40</text>
<text x="257.1" y="55.6">4</text>
<text x="257.1" y="58.2">5</text>
<text x="27.7" y="63.5" transform="rotate(-90 27.7 63.5)">S1</text>
<text x="35.3" y="63.5" transform="rotate(-90 35.3 63.5)">A1</text>
<text x="233.6" y="63.2">39</text>
<text x="257.1" y="60.7">6</text>
<text x="257.1" y="63.2">7</text>
<text x="257.1" y="65.8">8</text>
<text x="233.6" y="68.3">35</text>
<text x="233.6" y="70.9">36</text>
<text x="256.5" y="70.9">10</text>
<text x="257.1" y="68.3">9</text>
<text x="233.6" y="75.9">37</text>
<text x="256.5" y="73.4">11</text>
<text x="256.5" y="75.9">12</text>
<text x="116.6" y="78.8" transform="rotate(-90 116.6 78.8)">28</text>
<text x="119.1" y="78.2" transform="rotate(-90 119.1 78.2)">9</text>
<text x="121.7" y="78.2" transform="rotate(-90 121.7 78.2)">6</text>
<text x="130.1" y="81">2</text>
<text x="130.1" y="83.6">3</text>
<text x="233.6" y="78.5">38</text>
<text x="256.5" y="78.5">13</text>
<text x="256.5" y="81">14</text>
<text x="256.5" y="83.6">15</text>
<text x="130.1" y="86.1">4</text>
<text x="130.1" y="88.6">5</text>
<text x="256.5" y="86.1">16</text>
<text x="256.5" y="88.6">17</text>
<text x="46.3" y="90.9">1</text>
<text x="46.3" y="93.4">2</text>
<text x="46.4" y="94.7" transform="rotate(-90 46.4 94.7)">1</text>
<text x="129.5" y="93.7">10</text>
<text x="256.5" y="91.2">18</text>
<text x="256.5" y="93.7">19</text>
<text x="46.4" y="99.8" transform="rotate(-90 46.4 99.8)">2</text>
<text x="129.5" y="96.3">11</text>
<text x="129.5" y="98.8">12</text>
<text x="256.5" y="96.3">20</text>
<text x="256.5" y="98.8">21</text>
<text x="256.5" y="101.3">22</text>
<text x="129.5" y="103.9">13</text>
<text x="129.5" y="106.4">14</text>
<text x="256.5" y="103.9">23</text>
<text x="256.5" y="106.4">24</text>
<text x="129.5" y="109">15</text>
<text x="129.5" y="111.5">16</text>
<text x="256.5" y="109">25</text>
<text x="256.5" y="111.5">26</text>
<text x="39.9" y="116.3">4</text>
<text x="129.5" y="114">17</text>
<text x="129.5" y="119.1">18</text>
<text x="256.5" y="114">27</text>
<text x="256.5" y="116.6">28</text>
<text x="256.5" y="119.1">29</text>
<text x="39.9" y="121.4">1</text>
<text x="47.6" y="121.4">3</text>
<text x="129.5" y="121.7">19</text>
<text x="129.5" y="124.2">20</text>
<text x="233.6" y="121.7">31</text>
<text x="256.5" y="121.7">30</text>
<text x="39.9" y="126.4">2</text>
<text x="129.5" y="126.7">21</text>
<text x="129.5" y="129.3">22</text>
<text x="129.5" y="131.8">23</text>
<text x="129.5" y="134.4">24</text>
<text x="129.5" y="136.9">25</text>
<text x="129.5" y="142">26</text>
<text x="129.5" y="144.5">27</text>
<text x="116.6" y="152.4" transform="rotate(-90 116.6 152.4)">29</text>
<text x="119.1" y="151.8" transform="rotate(-90 119.1 151.8)">8</text>
<text x="121.7" y="151.8" transform="rotate(-90 121.7 151.8)">1</text>
</g>
<text font-size="1.8" fill="#009600" x="113.7" y="73.3">1uF</text>
</svg>
